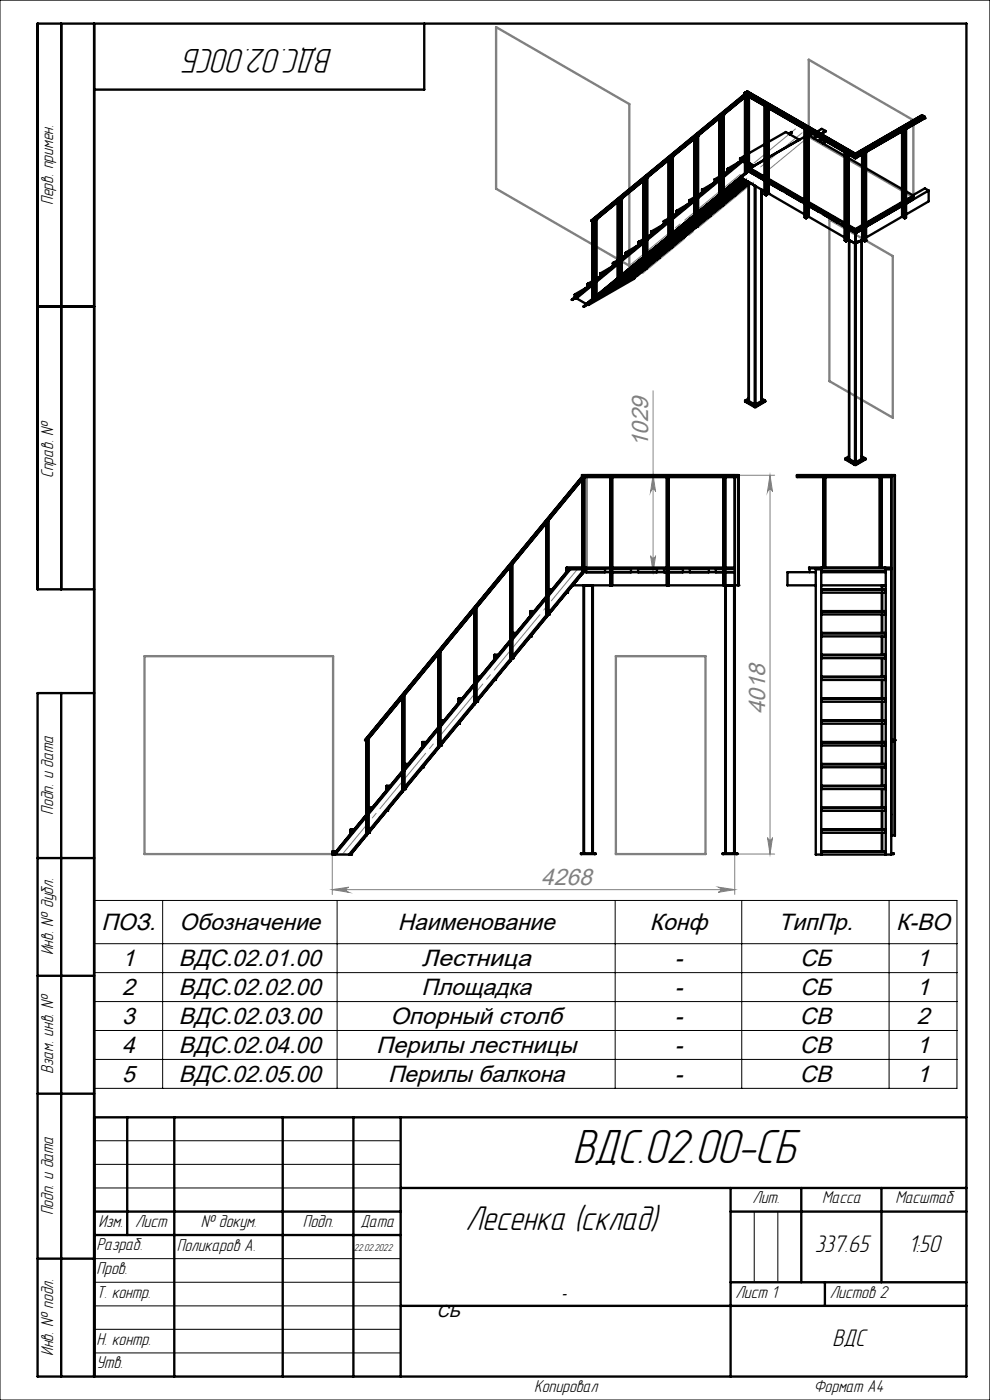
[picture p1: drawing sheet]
<svg xmlns="http://www.w3.org/2000/svg" width="210mm" height="297mm" viewBox="0 0 210 297" stroke-linecap="round" stroke-linejoin="round" font-family="sans-serif">
<g fill="none" stroke="#808080" stroke-width=".21">
<path d="M138.5 82.9v38.5M138 117.9a.53 .53 0 0 0 .5 .5 .53 .53 0 0 0 .6-.5l-.6 3.5zM138.5 100.8l.6 3.5a.53 .53 0 0 0-.6-.5 .53 .53 0 0 0-.5 .5zM156.7 100.8h7.6M163.3 100.8l.6 3.5a.53 .53 0 0 0-.6-.5 .53 .53 0 0 0-.5 .5zM163.3 100.8v80.4M162.8 177.7a.53 .53 0 0 0 .5 .5 .53 .53 0 0 0 .6-.5l-.6 3.5zM70.5 188.7l3.5-.5a.55 .55 0 0 0-.5 .6 .55 .55 0 0 0 .5 .5zM70.5 181.3v8.5M70.5 188.7h85.4M152.4 188.2l3.5 .5-3.5 .6a.55 .55 0 0 0 .5-.5 .55 .55 0 0 0-.5-.6zM155.9 181v8.8"/>
<path d="M156.4 181.2h7.9"/>
</g>
<g fill="none" stroke="#000" stroke-width=".21">
<path d="M0 0h210v297h-210zM20 191h183v39.9h-183zM34.5 191v39.9M71.5 191v39.9M130.5 191v39.9M157.3 191v39.9M188.6 191v39.9M20 200.2h183M20 206.3h183M20 212.5h183M20 218.6h183M20 224.8h183"/>
<path d="M20 242h65M20 247h65M20 252h65M160 257v15M165 257v15M20 267h65M20 272h65M20 277h65M20 282h65M20 287h65"/>
</g>
<g fill="none" stroke="#000" stroke-width=".5">
<path d="M13 5v120M20 5v287M90 5v14h-70M8 65h12M20 125h-12v-120h197v287h-197v-145h12M13 147v145M8 182h12M8 207h12M8 232h12M20 237h185M27 237v25M37 237v55"/>
<path d="M60 237v55M75 237v55M85 237v55M20 257h65M85 252h120M155 252v40M155 257h50M170 252v20M187 252v20M8 267h12M20 262h65M85 277h120"/>
<path d="M155 272h50M175 272v5"/>
</g>
<path d="M105.2 5.7l28.3 16.4v34.3l-28.3-16.4zM171.6 12.7l22.1 12.8v16.3l-22.1-12.8zM175.9 46.6l13.5 7.7v34.3l-13.5-7.7zM124.5 100.8h31.4v20h-31.4zM30.7 139.2h40v42h-40zM130.6 139.2h19v42h-19z" fill="none" stroke="#808080" stroke-width=".5"/>
<path d="M70.7 181.2l49.8-60.4M72.7 181.2l49.8-60.4M74.7 181.2l49.8-60.4" fill="none" stroke="#808080" stroke-width=".21" stroke-dasharray="15.2 1.3 1.3 1.3" stroke-dashoffset="6.6"/>
<path d="M70.7 181.2h4" fill="none" stroke="#808080" stroke-width=".21" stroke-dasharray="15.2 1.3 1.3 1.3" stroke-dashoffset="15.1"/>
<path d="M133.5 56.3l35.2-28.9M134.9 57.2l35.2-29M136.3 58l35.3-29" fill="none" stroke="#808080" stroke-width=".21" stroke-dasharray="15.2 1.3 1.3 1.3" stroke-dashoffset="3.9"/>
<path d="M133.5 56.3l2.8 1.7" fill="none" stroke="#808080" stroke-width=".21" stroke-dasharray="15.2 1.3 1.3 1.3"/>
<g fill="#808080">
<path d="M152.4 188.2l3.5 .5-3.5 .6a.55 .55 0 0 0 .5-.5 .55 .55 0 0 0-.5-.6zM70.5 188.7l3.5-.5a.55 .55 0 0 0-.5 .6 .55 .55 0 0 0 .5 .5z"/>
<path d="M138 117.9a.53 .53 0 0 0 .5 .5 .53 .53 0 0 0 .6-.5l-.6 3.5zM138.5 100.8l.6 3.5a.53 .53 0 0 0-.6-.5 .53 .53 0 0 0-.5 .5z"/>
<path d="M163.3 100.8l.6 3.5a.53 .53 0 0 0-.6-.5 .53 .53 0 0 0-.5 .5zM162.8 177.7a.53 .53 0 0 0 .5 .5 .53 .53 0 0 0 .6-.5l-.6 3.5z"/>
</g>
<g fill="none" stroke="#000" stroke-width=".5">
<path d="M158 19.7l.3 .5M158 19.7l23.5 13.5M158.5 19.4h.1M158.5 19.4l23.5 13.5M158.5 19.4l-.5 .3M136.5 38.2l-5.2 4.2M136.5 38.3l-4.6 3.8M136.5 38.2v16.4M136.7 38l-.2 .2M136.7 38v16.4M137.3 37.7h.1M137.3 37.7v16.3"/>
<path d="M137.3 37.7l-.6 .3M141.9 33.8h.1M141.9 33.8v16.3M141.9 33.9l-4.6 3.8M141.9 33.8l-5.2 4.2M142.1 33.6l-.2 .2M142.1 33.5v.1M142.1 33.5v16.4M142.7 33.2h.1M142.7 33.2v16.4M142.7 33.2l-.6 .3M147.2 29.3h.1"/>
<path d="M147.2 29.5l-4.5 3.7M147.2 29.3v16.4M147.2 29.3l-5.1 4.2M147.5 29.1v16.4M147.5 29.1l-.3 .2M147.5 29.1h.1M147.5 29.1v16.3M148.1 28.8h.1M148.1 28.8v16.3M148.1 28.8l-.6 .3M151.3 38.9l-2.3 1.3M151.6 38.1l.4 .2"/>
<path d="M151.6 38.1l.1 .5M151.6 38.1h.1M151.7 38l-.1 .1M151.7 38v.1M151.7 38.1h.1M151.7 38l.4 .2M151.7 38h.1M152.6 24.9l-5.1 4.2M152.6 25l-4.5 3.8M152.6 24.9v16.3M152.6 37.4l-.9 .6M152.6 37.8l-4.5 3.7"/>
<path d="M152.6 37.9l-4.5 3.8M152.6 38.3l-4.5 3.7M152.6 37.8l-4.5 3.8M152.6 38.1l-4.5 3.7M152.9 24.7v16.3M152.9 24.7l-.3 .2M152.9 24.7h.1M153.5 24.3h.1M153.5 24.3v16.4M153.5 24.3l-.6 .4M154 36.7l-.5 .3M154.3 35.8l.4 .3"/>
<path d="M154.3 35.8h.1M154.3 35.8l.1 .1M154.3 35.8v.6M154.4 35.8v.1M154.4 35.8l.4 .2M154.6 40v.2M155.7 39l1.9-1-2 1.1M156.5 34.6h.1M156.5 34.6l-3 2.5M156.6 34.6h.1M156.6 34.6l-3.1 2.5M156.7 34.6l-3.2 2.6"/>
<path d="M157 33.6l1 .6M157 33.6h.1M157 33.6v.5l.2 .1M157.1 33.6l.9 .6M157.1 37.9l.1 .1M157.1 33.6v.1M157.1 34.2l-2.7 1.6M157.1 33.5v.2M157.1 33.5l.9 .6M157.1 33.6h.1M157.2 38l.3-.1-1.4 .8M157.2 37.8v.2"/>
<path d="M157.3 34.3h.2M157.3 34.3l-.6 .3M157.3 34.3l-3.8 3.1M157.3 38v-.3l-32.6 26.9M157.5 34.3l.5 .2M157.5 34.3l-4 3.3M157.7 38l-2.2 1.2M157.8 39.8l-1.7 1.3M158 36.8h.1M158 20.4l-5.1 4.3M158 20.4v16.4M158 20.6l-4.5 3.7"/>
<path d="M158 33l-.9 .5M158 34.5l-.6-.4-.9 .5M158.1 36.8h.1M158.1 38.2l-3.5 2M158.1 36.7l-4.6 3.9M158.1 38.2l-4.7 2.7M158.2 38.3l-5.3 3M158.3 38.3l-5.5 3.1M158.3 20.2h.1M158.3 36.6l-.3 .2M158.3 20.2l23.2 13.4M158.3 20.2l-.2-.3-32.7 26.9"/>
<path d="M158.3 36.6l-.2 .2M158.3 20.2l-32.7 26.9M158.3 20.2v16.4M158.3 20.2l-.3 .2M158.3 36.5v.1M158.3 20.2v16.3M158.4 36.6l-4.9 4M158.6 36.5l-.5 .3M158.6 36.5l-.6 .3M158.6 39.3l-2.5 2M158.6 36.4v.1M158.6 36.4h.1"/>
<path d="M158.7 38.6h.1M158.7 38.6l-8.4 4.9M158.7 38.6v.1M158.7 38.6l.1 .1M158.7 38.6l-8.5 4.9M158.8 38.7l-8.7 5M158.8 38.7v.5M158.8 39.2l-9.6 5.5M158.8 38.7l.1 46.4M158.8 38.7h.1M158.8 36.3l3.4 2M158.8 36.3l-1.7 1.4 5.1 2.9"/>
<path d="M158.8 36.3h.1M158.8 38.9h.1M158.8 39h.1M158.8 36.3l-.2 .1M158.8 36.3l-.5 .2M158.8 39.1v.1M158.9 36.2h.1M158.9 20.5v15.8l-.3 .1M158.9 34.6l1 .6-1-.5M158.9 36.2l-.6 .3M158.9 34.5l1 .7M158.9 34.7l.9 .6"/>
<path d="M158.9 35l.7 .4M159.1 35.9v.1M159.1 35.9l-.2 .2M159.1 36l-.2 .2M159.1 36v.1M159.1 35.7v.1l3.1 1.9M159.1 35.7l3.1 1.8M159.1 36.1l-35.2 29M159.2 35.9l2.8 1.6v.7M159.2 35.9v.6l2.8 1.7M159.2 36.1l-.4 .2M159.2 35.9h-.1"/>
<path d="M159.2 36l-.1 .1M159.9 35.2h.1M160.3 39.5v46.3M162.2 22.5h.1M162.2 22.5v18.8M162.2 33.9l-3.1 1.8M162.2 38.1l-.2 .1M162.2 33.8l-2.3 1.4M162.2 30.6l-3.3 1.9M162.2 22.5l.3 .1M162.5 22.6h.1M162.5 22.6v18.8"/>
<path d="M163.1 22.9v18.2M163.1 38l7.6 4.4M167.9 28.1v-.1l-.6 .4M167.9 28.1l-.4 .4 .4-.4M167.9 28.1l-.5 .3M169.5 29.6l-6.4 3.8M169.5 29.6v.1M169.5 29.6l-2.8-1.6-3.6 2.1M170.7 27.4h.1M170.7 27.4v18.7M170.7 27.4l.3 .1M170.7 29l-7.6 4.4"/>
<path d="M171 27.5h.1M171 27.5v18.8M171.5 27.8v18.2M171.5 28.7l7.7 4.4M172.5 28.4l-.7 .4M172.6 29.3l.8-.4-.8 .4M173.3 28.9l-.7 .4M174.3 29.5l-.7 .4M174.4 28.3v.2M174.4 29.5l.1 .2M174.5 29.7l.6 .3M174.5 29.7l-.6 .3"/>
<path d="M175.1 30l.1 .1M175.1 30l-.6 .4M175.2 27.8l-1 .6M175.2 27.8h.1M175.2 30.1h.1M175.2 27.8l-1.1 .6 1.1-.6M175.2 27.8l-.9-.5-1 .6M175.2 30.1l-.6 .3M179.2 32.3h.1M179.2 32.3v18.7M179.2 32.3l.3 .1M179.5 32.4v18.8"/>
<path d="M180 32.7v18.2M180 33.5l2.9 1.7M181.4 32.6h.1M181.5 33.2v.4M181.5 33.3v.2M181.5 32.6l.5 .3M181.8 33.1l.2 .2M181.8 33.1l.2 .1M182 33h.1M182 33l-.5 .3M182 33.3l-.5 .2M182 32.9h.1"/>
<path d="M182 33.2v.1M182 32.9v.3M182 33.3l-.5 .3M182 32.9l-.5 .3M182.9 32.7v18.2M183.4 32.4h.1M183.4 32.4v18.8M183.7 32.3h.1M183.7 32.3v18.7M183.7 32.3l-.3 .1M183.7 35.7l7.6 4.4M191.3 27.8v18.2"/>
<path d="M191.4 27.8v18.2M191.9 27.5v18.8M191.9 27.5h.1M192.2 27.4v18.7M192.2 27.4h.1M192.2 27.4l-.3 .1M195.6 24.4h.1M195.6 24.4l-14.1 8.2M195.6 24.4l.5 .4M196.1 24.8h.1M196.1 25.1h.1M196.1 25.1l-14.1 8.1"/>
<path d="M196.1 24.8l-14.1 8.1M196.1 24.8v.3M125.4 46.8h.1M125.4 46.8l.2 .3M125.6 47.1h.1M125.7 47.1v16.3M125.7 59.7l-1 .5M125.7 60l-4.4 3.6M125.9 46.9v16.3M125.9 46.9l-.2 .2M125.9 46.9h.1M126.5 46.6h.1"/>
<path d="M126.5 46.6v16.3M126.5 46.6l-.6 .3M126.5 59.3l4.6-3.7-4.6 3.8M127 58.9l-.5 .3M127.3 58.1l.4 .2M127.3 58.1h.1M127.3 58.1l.1 .5M127.4 58.1h.1M127.4 58.1l.3 .2M127.4 58v.1M127.4 58l.4 .2M129.7 56.7l-2.3 1.3"/>
<path d="M130 55.8l.4 .3M130 55.8v.6M130 55.8h.1M130 55.8l.4 .3-.3-.3M130.1 55.8h.1M130.1 55.7v.1M130.1 55.7l.4 .3M130.3 59.9v.3M131.1 59h.1M131.1 42.6l-5.2 4.3M131.1 42.8l-4.6 3.8M131.1 42.6v16.4"/>
<path d="M131.1 55.2l-1 .5M131.1 59l-4.6 3.8M131.1 56.1l-4.6 3.7M131.1 55.7l-4.6 3.7M131.1 55.8l-4.6 3.8M131.1 58.9l-4.6 3.9M131.3 58.8l-.2 .2M131.3 42.5v16.3M131.3 42.5l-.2 .1M131.3 42.4v.1M131.3 58.8h.1M131.3 59.1l8.5-4.9z"/>
<path d="M131.3 42.4v16.4M131.4 58.8l-4.9 4.1M131.6 58.7l-.5 .3M131.6 58.6v.1M131.6 58.7h.1M131.8 58.5h.1M131.8 58.5l-.2 .2M131.8 58.5l-.5 .3M131.9 58.5h.1M131.9 42.1h.1M131.9 42.1v16.4M131.9 58.5l-.6 .3"/>
<path d="M131.9 42.1l-.6 .3M131.9 58.5l-.3 .2M132.4 54.4l-.5 .3M132.7 53.6l.4 .3M132.7 53.6h.1M132.8 53.6h.1M132.8 53.6l.3 .2M132.8 53.6v.5M132.8 57.9l.2 .1M132.8 53.5v.1M132.8 53.5l.4 .3M133 57.8v.2"/>
<path d="M133 57.7v.3M133 58h.1M134.4 58.5h.1M134.4 58.6h.1M134.4 58.6l-8.4 4.9M134.4 58.5l-8 4.6M134.4 58.5v.1M134.4 58.6l.1 .1M134.4 58.6l-8.5 4.9M134.5 58.7h.1M134.5 58.7l-8.7 5M134.5 58.7v.5"/>
<path d="M134.5 59.2l-9.6 5.5M134.5 58.6v.1M134.5 58.6v.6M135.1 52.2l-2.3 1.3M135.4 51.4l.1 .5M135.4 51.4l.4 .2M135.4 51.4h.1M135.4 51.4l.4 .2-.3-.2M135.5 55.7l.1 .1M135.5 51.3v.1M135.5 51.4h.1M135.5 51.3l.4 .2"/>
<path d="M135.6 55.6v.2M135.7 55.5v.3M135.7 55.8h-.1M136.2 57.5l-1.7 1.3M136.5 54.5h.1M136.5 50.8l-1 .5M136.5 51.1l-4.6 3.8M136.5 51.6l-4.6 3.8M136.5 51.2l-4.6 3.8M136.5 51.4l-4.6 3.7M136.5 54.5l-4.6 3.8 4.6-3.8M136.7 54.4l-.2 .1"/>
<path d="M136.7 54.3v.1M136.8 54.4l-4.9 4M137 54.3l-.5 .2M137 57l-2.5 1.9M137 54.2v.1M137 54.1v.1M137.1 56.3h.1M137.1 56.4h.1M137.1 56.4l-8.4 4.9M137.1 56.3l-7.9 4.6M137.1 56.3l.1 .6M137.1 56.3l.1 .1"/>
<path d="M137.2 56.4l-8.7 5.1M137.2 56.9l-9.6 5.5M137.2 56.4v.1M137.2 54h.1M137.2 56.4v.5M137.2 54l-.2 .2M137.2 54l-.5 .3M137.2 56.4h.1M137.3 54h.1M137.3 54l-.6 .3M137.3 54l-.3 .2M137.8 50l-.5 .3"/>
<path d="M138.1 49.2l.4 .2M138.1 49.2h.1M138.1 49.2v.5M138.1 49.1l.1 .1M138.1 53.5l.3 .1M138.2 49.1v.1M138.2 49.1l.4 .2M138.2 49.1h-.1M138.4 53.3v.3M138.4 53.3v.2M138.4 53.5v.1M138.9 55.3l-1.7 1.3"/>
<path d="M139.7 54.8l-2.5 2M139.8 54.1h.1M139.8 54.1l-8 4.6M139.8 54.1v.1M139.8 54.1l.1 .1M139.9 54.2v.1M139.9 54.2l-8.7 5M139.9 54.7l-9.6 5.5M139.9 54.2v.5M139.9 54.7h.1M139.9 54.2h.1M140.5 47.8l-2.3 1.3"/>
<path d="M140.8 47l.4 .2M140.8 47h.1M140.8 47l.1 .5M140.9 46.9v.1M140.9 47l.4 .2M140.9 51.3l.1 .1M140.9 47h.1M140.9 46.9l.4 .2M140.9 46.9h.1M141 51.1v.3M141.1 51.1v.2M141.1 51.3l-.1 .1"/>
<path d="M141.6 53.1l-1.7 1.3M141.9 50.1h.1M141.9 46.3l-1 .6M141.9 46.7l-4.6 3.7M141.9 47.2l-4.6 3.7M141.9 46.7l-4.6 3.8M141.9 46.8l-4.6 3.7M141.9 47l-4.6 3.7M141.9 50.1l-4.6 3.8M142.1 49.9l-.2 .2M142.1 49.9h.1M142.2 49.9l-4.9 4.1"/>
<path d="M142.4 49.8l-.5 .3M142.4 52.6l-2.5 2M142.4 49.7v.1M142.4 49.8h.1M142.5 51.9h.1M142.5 52h.1M142.5 52l-8.4 4.9M142.5 51.9l-8 4.6M142.5 51.9l.1 .6M142.5 51.9l.1 .1M142.6 52l-8.7 5M142.6 52.5l-9.6 5.5"/>
<path d="M142.6 52h.1M142.6 52v.5M142.6 49.6l-.2 .2M142.7 49.6h.1M142.7 49.6l-.6 .3M143.2 45.6l-.5 .3M143.5 44.7l.4 .3M143.5 44.7h.1M143.5 44.7v.6M143.5 44.7l.4 .2M143.5 49l.3 .1M143.6 44.7h.1"/>
<path d="M143.6 44.7l.4 .2M143.6 44.7h-.1M143.8 48.9v.2M143.8 49.1h.1M144.3 50.8l-1.7 1.4M145.1 50.4l-2.5 2M145.2 49.6h.1M145.2 49.7l-8.5 4.9M145.2 49.7l-8.4 4.9M145.2 49.6l-8 4.7M145.2 49.6v.1M145.3 49.8h.1"/>
<path d="M145.3 49.8l-8.7 5M145.3 49.8v.5M145.3 50.3l-9.6 5.5M145.3 49.7v.1M145.3 49.7v.6M145.9 43.4l-2.3 1.3M146.2 42.5l.4 .3M146.2 42.5h.1M146.2 42.5l.1 .5M146.2 42.5l.4 .2M146.3 42.5h-.1M146.3 42.5h.1"/>
<path d="M146.3 46.8l.1 .1M146.3 42.4v.1M146.3 42.4l.4 .2M146.4 46.7v.2M146.5 46.6v.3M146.5 46.9h-.1M147 48.6l-1.7 1.4M147.2 45.6h.1M147.2 41.9l-.9 .5M147.2 42.2l-4.5 3.8M147.2 42.7l-4.5 3.8M147.2 42.3l-4.5 3.7"/>
<path d="M147.2 42.3l-4.5 3.8M147.2 42.5l-4.5 3.7M147.3 45.6h.1M147.3 45.6l-4.6 3.9M147.5 45.5l-.2 .1M147.5 45.4v.1M147.6 45.5l-4.9 4M147.8 45.3h.1M147.8 45.4l-.5 .2M147.8 48.2l-2.5 2M147.8 45.3v.1M147.9 47.4h.1"/>
<path d="M147.9 47.5h.1M147.9 47.5l-8.4 4.9M147.9 47.4l-8 4.6M147.9 47.4v.1M147.9 47.5l.1 .1M147.9 47.4l.1 .1M148 47.6l-8.7 5M148 47.6v.4M148 48l-9.6 5.5M148 47.6h.1M148 45.2h.1M148 45.2l-.2 .1"/>
<path d="M148 45.2l-.5 .2M148 47.5v.1M148 47.5v.5M148.1 45.1h.1M148.1 45.1l-.6 .3M148.1 45.1l-.3 .2M148.6 41.1l-.5 .3M148.9 40.3l.4 .2M148.9 40.3h.1M148.9 40.3v.5M148.9 44.6l.3 .1M149 40.3h.1"/>
<path d="M149 40.2l.4 .2M149 40.2v.1M149 40.2l-.1 .1M149.2 44.4v.3M149.6 46.4l-1.6 1.4M150.5 45.9l-2.5 2M150.6 45.2h.1M150.6 45.3h.1M150.6 45.3l-8.4 4.9M150.6 45.2l-8 4.6M150.6 45.2v.1M150.6 45.2l.1 .1"/>
<path d="M150.6 45.3l-8.5 4.9M150.7 45.3v.1M150.7 45.3l-8.7 5M150.7 45.3v.5M150.7 45.8l-9.6 5.5M150.7 45.3h.1M151.7 42.4l.1 .1M151.8 42.2v.3M151.9 42.4l6.8-3.8-8 4.5M151.9 42.2v.2M151.9 42.4l-.1 .1M152.4 44.2l-1.7 1.3"/>
<path d="M152.6 41.2h.1M152.7 41.2h.1M152.7 41.2l-4.6 3.8M152.9 41l-.3 .2M152.9 41l-.2 .2M152.9 41h.1M153 41l-4.9 4.1M153.2 40.9l-.5 .3M153.2 40.9l-.6 .3M153.2 43.7l-2.5 2M153.2 40.8v.1M153.2 40.9h.1"/>
<path d="M153.3 43h.1M153.3 43.1h.1M153.3 43.1l-8.4 4.9M153.3 43l-8 4.6M153.3 43v.1M153.3 43l.1 .1M153.4 43.1l-8.7 5M153.4 43.1v.5M153.4 43.6l-9.6 5.5M153.4 43.1h.1M153.4 40.7h.1M153.4 40.7l-.2 .2"/>
<path d="M153.4 40.7l-.5 .3M153.5 40.7h.1M153.5 40.7l-.6 .3M153.5 40.7l-.3 .2M154.3 40.1l.3 .1M154.6 40.2h.1M155 42l-1.6 1.3M155.9 41.5l-2.5 2M156 40.7h.1M156 40.8h.1M156 40.8l-8.4 4.9M156 40.7l-8 4.7"/>
<path d="M156 40.7v.2M156 40.8l.1 .1M156 40.8l-8.5 5M156.1 40.9h.1M156.1 40.9l-8.7 5M156.1 40.9v.5M156.1 41.4l-9.6 5.5M156.1 40.8v.6M156.1 40.8v.1M161.5 40.2v44.9M162.2 41.2v.1M162.2 41.3l.3 .1"/>
<path d="M162.5 41.4h.1M163.1 41.1h.1M163.1 41.1l-.6 .3M163.1 41.1l7.6 4.4M165.9 40.4v-.6l-2.8-1.7 7.6 4.4M165.9 40.4l-2.8-1.6 7.6 4.4M166.4 40.1l-.5 .3M166.9 41v-.6l2.9 1.6v.7l.6-.4M170.7 46.1h.1M170.7 46.1l.3 .2M171 46.3h.1M171.5 46h.1"/>
<path d="M171.5 46l-.5 .3M171.5 43l7.7 4.4-.6-.3v.7l.6 .3-7.7-4.4 2.2 1.2M171.5 42.9l7.7 4.4M171.5 46l7.7 4.4M173.7 44.3v.6M174.2 44.6l-.5 .3M174.7 44.9l2.9 1.6v.7l-2.9-1.7zM178.1 46.8l-.5 .4M179.2 51h.1M179.2 51l.3 .2M179.5 51.2h.1M180 50.9l1.4 .8"/>
<path d="M180 50.9l-.5 .3M180 47.9l1.4 .9 1.5-.9M180 47.8l1.4 .8M180 48.6l1.4 .8 1.5-.8-.6 .3M180.1 50.9v46.5M181.4 51.6v46.5M181.4 48.6v3.1M182.2 51.1l.1 .1M182.2 49l-.7 .6v1.9h.1l.6-.4M182.3 49h-.1M182.3 48.9v.1M182.3 51.2h.1"/>
<path d="M182.3 51.2l-.9 .5M182.8 50.9l-1.3 .7v46.5M182.8 50.9v46.5M182.9 50.9l-.6 .3M182.9 50.9l.5 .3M182.9 47.8l-1.5 .8M183.4 51.2h.1M183.7 51h.1M183.7 51l-.3 .2M191.3 46h.1M191.3 43l-7.6 4.4M191.3 42.9l-7.6 4.4"/>
<path d="M191.3 43.7l-7.6 4.4M191.3 46l-7.6 4.4M191.4 46l.5 .3M191.9 46.3h.1M192.2 46.1l-.3 .2M192.2 46.1h.1M192.2 40.6l1.5 .9M193.7 41.5v.2l-1.5 .8M193.7 41.5l-1.5 .9M197 40.4l-4.8 2.8 1.5-.9v-.6M197 40.4v2.3l-4.8 2.8M197 40.4l-.8-.4-2.6 1.4"/>
<path d="M121.3 63.6h.1M121.9 62.5l.4 .3M121.9 62.5l.1 .5M121.9 62.5h.1M122 62.5h.1M122 62.5l.3 .2M122 63.3h.3M122 63.3l-.6 .3M122 62.4v.1M122 62.4l.4 .2M122.3 63.3l2.1 1.2M123.8 65l.1 .1"/>
<path d="M124.3 61.1l-2.3 1.3M124.4 64.5h.1M124.6 60.3l.4 .2M124.6 60.3h.1M124.6 60.3v.5M124.6 60.3l.4 .2-.3-.2M124.7 60.3h.1M124.7 64.6l.1 .1M124.7 64.6l-.8 .5M124.7 60.2v.1M124.7 60.2l.4 .2M124.8 64.4v.3"/>
<path d="M124.9 64.4v.3M124.9 64.7h-.1M125.7 63.4l-1.3 1.1M125.7 60.5l-3.4 2.8M125.7 60.1l-4.3 3.5M125.7 60.3l-3.7 3M125.7 63.4h.1M125.7 63.4l-1.9 1.6M125.9 63.2l-.2 .2M125.9 63.2h.1M126 63.2l-2.2 1.8M126.2 63.1l-.5 .3"/>
<path d="M126.2 63.1h.1M126.2 63v.1M126.4 62.9h.1M126.4 62.9l-.2 .2M126.4 62.9l-.5 .3M126.5 62.9h.1M126.5 62.9l-.6 .3M126.5 62.9l-.3 .2M127.4 62.4l.2 .1M127.6 62.2v.3M127.6 62.2v.2M127.6 62.4v.1"/>
<path d="M130.1 60.1l.1 .2M130.2 60v.3M130.3 60.2l-.1 .1M158 85l.1 .2M158.1 85.1l2 1.1M158.1 85.1v.1M158.1 85.2l2 1.2M158.2 85l.3 .1h-.2zM158.3 85.1h.2M158.8 84.5l-.7 .4v.2M158.9 85.1v-46.4l1.2 .7v46.4M158.9 85.1l1.2 .7"/>
<path d="M160.1 86.2h.2M160.1 86.4h.2M160.1 86.1h.2M160.1 86.2v.2M160.1 85.8h.2M160.3 86.2v.2M161.5 85.1l-1.2 .7M161.5 84.5l.8 .4-.1 .2M161.9 84.9l.3 .1-.3 .1zM161.9 85.1h.2M162.2 85.1v.1M162.2 85.1l-1.9 1.1"/>
<path d="M162.2 85.2l-1.9 1.2M162.3 85l-.1 .2M179.3 97.3l.1 .2M179.4 97.4l1.9 1.1M179.4 97.4v.1M179.4 97.5l1.9 1.1M179.5 97.3l.2-.1 .1 .2h-.2zM179.5 97.4h.2M180.1 96.8l-.7 .4v.2M180.1 97.4l1.3 .7M181.3 98.5h.3M181.3 98.6h.3"/>
<path d="M181.3 98.3l.2-.1 .1 .2zM181.3 98.5v.1M181.3 98.4h.3M181.4 98.1h.1M181.6 98.5v.1M182.8 97.4l-1.3 .7M182.8 96.8l.8 .4-.1 .2M182.8 97.3v.1M183.1 97.3h.3l-.2 .1zM183.2 97.4h.2M183.5 97.4l-1.9 1.1M183.5 97.4v.1"/>
<path d="M183.5 97.5l-1.9 1.1M183.6 97.3l-.1 .2M108.6 119.8l-.3 .4M108.6 119.8v20M108.7 119.7v20M108.7 119.7l-.1 .1M115.9 110.9l-7.2 8.8M115.9 110.9v20M115.9 110.9h.1M116.3 110.5h.1M116.3 110.5l-.4 .4M116.3 110.5v20"/>
<path d="M123.5 100.8h.1M123.4 100.8h33.2M123.5 100.8l.4 .4M123.5 101.6l-7.2 8.9M123.5 101.6v20.1M123.9 101.2h32.7h-32.7M123.9 101.2h.1M123.9 101.2l-46.2 56M123.9 101.2l-.3-.2-46.2 56M123.9 101.2l-.4 .4M123.9 101.2v20M129.4 101.2h.1"/>
<path d="M129.4 101.2v23M129.8 101.2l.1 23zM141.5 101.2h.1M141.5 101.2v23M141.8 101.2l.1 23zM153.5 101.2h.1M153.5 101.2v23M155.9 101.2v79.8M155.9 101.2v23M156.6 100.8h.1M156.6 100.8v23.4M169.1 100.8h.1"/>
<path d="M169.1 101.2h20M169.1 100.8h20.7M169.1 100.8v.4M186.6 101.2v19.2M186.7 101.2v19.2M189.1 100.8h.1M189.1 101h.7M189.1 101h.1M189.1 100.8v80.5h-16.1v-60.5h1.2M189.1 100.8v.1M189.8 100.8v76.4M93 138.7l-7.2 8.8"/>
<path d="M93 138.7v20M93.4 138.3l-.4 .4M100.6 129.5v19.9M100.6 129.5l-7.2 8.8v20M100.6 129.4v.1M100.6 129.4v20M101 129l-.4 .4M101 129v20M105.6 139h-.8v.6h.3M105.7 138.9h-.8v.1M108.3 120.2l-7.3 8.8M108.3 136l-7.3 8.7"/>
<path d="M108.3 135.9l-7.3 8.7M108.3 135.8l-7.3 8.8M108.3 136.2l-7.3 8.8M108.3 139.8l-7.3 8.8M108.3 120.2h.1M108.3 120.2v20M108.6 139.8l-.3 .4M108.7 139.7l-.1 .1M108.7 134.4h.7M108.7 135h.2M109 139.3v.3h-.3M109.5 134.3h-.8v.1"/>
<path d="M112.8 134.7v.3h-.2M113.2 129.7h-.7v.6h.2M113.3 129.6l-.7 .1M115.9 126.7l-7.2 8.8M115.9 126.5l-7.2 8.9 7.2-8.8M115.9 130.8l-7.2 8.8M115.9 130.9l-7.2 8.8M115.9 127l-7.2 8.7M115.9 130.5l-7.2 8.8M115.9 130.9h.1M116.3 130.5l-.4 .4M116.3 125.7h.3"/>
<path d="M116.3 125.1h.8M116.6 130v.3h-.2M117.2 125l-.8 .1M120.5 125.4v.3h-.3M120.7 120.8h.1M120.7 120.8l-4.4 5.3M120.7 120.8l-4.4 5.2M120.8 120.8h.2M120.8 120.8l-4.5 5.4M121 120.8h2.5M121 120.8l-4.7 5.7M123.5 121.7l-7.2 8.8"/>
<path d="M123.5 121.6v.1M123.5 121.7l-2 2.5h35.1M123.5 120.4l-3.3 .1M123.5 120.5h-3.4v.6h.3M123.5 121.5l-7.2 8.8M123.5 121.6l-7.2 8.8M123.5 121.3l-7.2 8.8M123.8 124.2v56.8M123.8 121.4h5.6M123.9 124.2v56.8M123.9 121.2l-.4 .4M123.9 121.2h.1"/>
<path d="M123.9 120.8h.2M123.9 120.4l.3 .1M123.9 120.5h.3M124.1 120.8h.1M124.1 120.8l-.2 .2M124.2 120.8l-.3 .4M124.2 120.8l-.3 .3M124.3 120.6v.5h-.3M124.4 120.6v.8M125.7 124.2v56.8M125.8 124.2v56.8M128.3 120.6v.8"/>
<path d="M129.4 124.2h.1M129.4 120.4h-5.2v.2h5.2M129.9 120.4h11.6M129.9 120.6h11.6M129.9 121.4h11.6M133.8 120.6v.8M135.4 120.6v.8M139.3 120.6v.8M140.9 120.6v.8M141.5 124.2h.1M141.9 120.4h11.6M141.9 120.6h11.6"/>
<path d="M141.9 121.4h11.6M144.9 120.6v.8M146.3 120.6v.8M150.4 120.6v.8M151.8 120.6v.8M153.5 124.2h.1M153.8 124.2v-23v79.8M153.8 120.4h2.1M153.8 120.6h2.1M153.8 121.4h2.1M154 124.2v56.8M155.7 124.2v56.8"/>
<path d="M156.6 124.2h.1M171.7 120.6v.8M173 121.4h-6v2.8h6M174.2 124.2h13.7M174.2 121.4h13.7M174.2 129.7h13.7M174.2 130.3h13.7M174.2 134.4h13.7M174.2 135h13.7M174.2 139.6h13.7M174.2 139h13.7M174.2 121.1h13.7"/>
<path d="M174.2 125.7h13.7M174.2 125.1h13.7M174.2 139l.1 .1M174.2 129.7l.1 .1M174.2 120.5h.1M174.2 125.1l.1 .1M174.3 135v-.7h13.5v.7M174.3 125.7v-.7h13.5v.7M174.3 139.6v-.7h13.5v.7M174.3 130.3v-.7h13.5v.7M174.3 120.4v.7M174.6 120.4v-19.2l.1 19.2"/>
<path d="M175 120.4v-19.2v19.2M187 120.4v-19.2v19.2M187 124.2v.8M187 125.7v3.9M187 130.3v4M187 135v3.9M187 139.6v3.9M187.1 124.2v.8M187.1 125.7v3.9M187.1 130.3v4M187.1 135v3.9M187.1 139.6v3.9"/>
<path d="M187.8 134.4h.1M187.8 120.4v.7M187.8 129.7v.1M187.8 139v.1M187.8 120.5h.1M187.8 125.1v.1M187.9 120.6h1.2M187.9 120.8h1.2M189.1 120.4h-17.5v.2h2.6M77.4 157l.3 .2M77.4 157h.1M77.7 157.2h.1"/>
<path d="M77.8 157.2h-.1M77.8 157.2l-.1 20M78.1 156.8v20M78.1 156.8l-.3 .4M78.1 156.7v.1M78.1 156.7v20M85.4 148l-7.3 8.7M85.4 148v20M85.4 148h.1M85.8 147.5l-.4 .5M85.8 147.5l-.1 20M90.3 157.5h-.7v.6h.3"/>
<path d="M90.5 157.4h-.9v.1M93 158.7l-7.3 8.8M93 154.5l-7.2 8.8M93 154.4l-7.2 8.8M93 154.3l-7.2 8.8M93 158.6l-7.2 8.8M93 158.7l-7.2 8.7M93 154.7l-7.2 8.8M93 158.3l-7.2 8.8M93 158.7h.1M93.4 158.2v.1M93.4 158.3l-.4 .4"/>
<path d="M93.4 153.5h.3M93.4 152.9h.8M93.7 157.8v.3h-.2M94.3 152.8h-.8v.1M97.5 153.2v.3h-.2M98 148.3h-.8v.6h.3M98.1 148.2l-.8 .1M100.6 145.2l-7.2 8.8M100.6 145.1l-7.2 8.8M100.6 149.3l-7.2 8.8M100.6 149.4l-7.2 8.8M100.6 145.4l-7.2 8.8"/>
<path d="M100.6 149l-7.2 8.8M101 149l-.4 .4M101 143.6h.8M101 144.2h.3M101.4 148.6v.3h-.3M101.9 143.5l-.8 .1M105.2 143.9v.3h-.3M108.3 140.2l-7.3 8.8M108.3 140l-7.3 8.8M108.3 140.2l-7.3 8.7M108.3 140.2h.1M174.2 143.6h13.7"/>
<path d="M174.2 144.2h13.7M174.2 148.3h13.7M174.2 148.9h13.7M174.2 153.5h13.7M174.2 152.9h13.7M174.2 158.1h13.7M174.2 157.5h13.7M174.2 157.5l.1 .1M174.2 143.6l.1 .1M174.2 148.3h.1M174.3 144.2v-.7h13.5v.7M174.3 148.9v-.7h13.5v.7"/>
<path d="M174.3 153.5v-.7h13.5v.7M174.3 158.1v-.7h13.5v.7M187 144.2v4M187 148.9v3.9M187 153.5v3.9M187 158.1v4M187.1 144.2v4M187.1 148.9v3.9M187.1 153.5v3.9M187.1 158.1v4M187.8 152.9h.1M187.8 143.6v.1"/>
<path d="M187.8 148.3h.1M187.8 157.5v.1M189.1 157.2h.1M189.1 157.2h.7M189.1 157h.7M189.1 157v.2M189.8 157.2h.1M189.8 157h.1M75.1 176.1h-.8v.6h.3M75.2 175.9h-.8v.2M77.7 173l-6.8 8.3M77.7 172.8l-6.9 8.5"/>
<path d="M77.7 177.1l-3.4 4.2M77.7 177.2l-3.3 4.1M77.7 177.2l-3.4 4.1M77.7 173.2l-6.6 8.1M77.7 176.8l-3.7 4.5M77.8 177.2h-.1M78.1 176.8l-.3 .4M78.1 176.7v.1M78.1 172h.3M78.1 171.4h.8M78.5 176.4v.3h-.3M79 171.3l-.8 .1"/>
<path d="M82.3 171.7v.3h-.3M82.7 166.8h-.7v.6h.2M82.8 166.7l-.8 .1M85.4 163.7l-7.3 8.8M85.4 163.7l-7.3 8.7M85.4 163.6l-7.3 8.8M85.4 167.8l-7.3 8.8M85.4 168l-7.3 8.7M85.4 167.9l-7.3 8.8M85.4 164l-7.3 8.8M85.4 167.6l-7.3 8.8M85.4 168h.1"/>
<path d="M85.7 167.5l-.3 .5M85.8 162.2h.7M85.8 162.8h.2M86.1 167.1v.3h-.3M86.6 162.1l-.8 .1M89.9 162.5v.3h-.3M174.2 166.8h13.7M174.2 167.4h13.7M174.2 162.2h13.7M174.2 162.8h13.7M174.2 172h13.7M174.2 171.4h13.7"/>
<path d="M174.2 176.7h13.7M174.2 176.1h13.7M174.2 162.2h.1M174.2 166.8h.1M174.2 171.4h.1M174.3 176.7v-.8h13.5v.8M174.3 167.4v-.7h13.5v.7M174.3 162.8v-.7h13.5v.7M174.3 172v-.7h13.5v.7M187 162.8v3.9M187 167.4v3.9M187 172v3.9"/>
<path d="M187 176.7v3.9M187.1 162.8v3.9M187.1 167.4v3.9M187.1 172v3.9M187.1 176.7v3.9M187.8 176.1h.1M187.8 166.8h.1M187.8 162.2h.1M187.8 171.4h.1M189.1 177.2h.7M70.9 181.3h.2M71.1 181.3h2.9"/>
<path d="M71.3 180.7h-.8v.6h.4M71.4 180.6l-.8 .1M74 181.3h.3M74.3 181.3h.1M74.6 181v.3h-.3M123.4 181h-.2v.2h.2M123.4 181v.2M123.4 181h2.8M123.4 181.2h2.8M126.2 181h.1v.2h-.1M126.2 181v.2M153.5 181h-.2v.2h.2"/>
<path d="M153.5 181h2.7M153.5 181.2h2.7M153.5 181v.2M156.2 181h.2v.2h-.2M156.2 181v.2M174.2 181.3v-60.8h13.7v60.8M174.2 180.7h13.7M174.2 180.7h.1M174.3 181.3v-.7h13.5v.7M187.8 180.7h.1M189.1 181h.3M189.1 181.2h.3"/>
<path d="M189.4 181h.2v.2h-.2M189.4 181v.2"/>
<circle cx="160.2" cy="86.1" r=".13"/>
</g>
<text font-size="10.5" x="121.3" y="246.7">ВДС.02.00-СБ</text>
<g font-size="7.5">
<text x="70.7" y="10.5" transform="rotate(-180 70.7 10.5)">ВДС.02.00СБ</text>
<text x="98.8" y="261">Лесенка (склад)</text>
</g>
<g font-size="5.3">
<text x="172.8" y="265.6">337.65</text>
<text x="192.7" y="265.6">1:50</text>
<text x="176.6" y="285.6">ВДС</text>
</g>
<g font-size="5" fill="#808080">
<text x="137.5" y="94.9" transform="rotate(-90 137.5 94.9)">1029</text>
<text x="162.3" y="151.6" transform="rotate(-90 162.3 151.6)">4018</text>
<text x="114.8" y="187.7">4268</text>
</g>
<g font-size="5">
<text x="21.5" y="197.2">ПОЗ.</text>
<text x="38.1" y="197.2">Обозначение</text>
<text x="84.4" y="197.2">Наименование</text>
<text x="137.9" y="197.2">Конф</text>
<text x="165.1" y="197.2">ТипПр.</text>
<text x="190.1" y="197.2">К-ВО</text>
<text x="25.9" y="204.9">1</text>
<text x="38" y="204.9">ВДС.02.01.00</text>
<text x="89.5" y="204.9">Лестница</text>
<text x="143.2" y="204.9">-</text>
<text x="169.7" y="204.9">СБ</text>
<text x="194.5" y="204.9">1</text>
<text x="25.9" y="211">2</text>
<text x="38" y="211">ВДС.02.02.00</text>
<text x="89.4" y="211">Площадка</text>
<text x="143.2" y="211">-</text>
<text x="169.7" y="211">СБ</text>
<text x="194.5" y="211">1</text>
<text x="25.9" y="217.2">3</text>
<text x="38" y="217.2">ВДС.02.03.00</text>
<text x="82.8" y="217.2">Опорный столб</text>
<text x="143.1" y="217.2">-</text>
<text x="169.7" y="217.2">СВ</text>
<text x="194.5" y="217.2">2</text>
<text x="25.9" y="223.3">4</text>
<text x="38" y="223.3">ВДС.02.04.00</text>
<text x="79.8" y="223.3">Перилы лестницы</text>
<text x="143.1" y="223.3">-</text>
<text x="169.7" y="223.3">СВ</text>
<text x="194.5" y="223.3">1</text>
<text x="25.9" y="229.4">5</text>
<text x="38" y="229.4">ВДС.02.05.00</text>
<text x="82.3" y="229.4">Перилы балкона</text>
<text x="143.1" y="229.4">-</text>
<text x="169.7" y="229.4">СВ</text>
<text x="194.5" y="229.4">1</text>
</g>
<g font-size="3.8">
<text x="11.3" y="43.5" transform="rotate(-90 11.3 43.5)">Перв. примен.</text>
<text x="11.3" y="101.4" transform="rotate(-90 11.3 101.4)">Справ. №</text>
<text x="11.3" y="172.8" transform="rotate(-90 11.3 172.8)">Подп. и дата</text>
<text x="11.3" y="202.7" transform="rotate(-90 11.3 202.7)">Инв. № дубл.</text>
<text x="11.3" y="227.8" transform="rotate(-90 11.3 227.8)">Взам. инв. №</text>
<text x="11.3" y="257.9" transform="rotate(-90 11.3 257.9)">Подп. и дата</text>
<text x="159.6" y="255.3">Лит.</text>
<text x="174.4" y="255.3">Масса</text>
<text x="189.9" y="255.3">Масштаб</text>
<text x="20.9" y="260.3">Изм.</text>
<text x="28.7" y="260.2">Лист</text>
<text x="42.6" y="260.2">№ докум.</text>
<text x="64.2" y="260.2">Подп.</text>
<text x="76.5" y="260.2">Дата</text>
<text x="20.5" y="265.3">Разраб.</text>
<text x="37.5" y="265.4">Поликаров А.</text>
<text x="20.5" y="275.3">Т. контр.</text>
<text x="20.5" y="270.3">Пров.</text>
<text x="156" y="275.3">Лист 1</text>
<text x="176" y="275.3">Листов 2</text>
<text x="11.3" y="287.7" transform="rotate(-90 11.3 287.7)">Инв. № подл.</text>
<text x="20.5" y="285.2">Н. контр.</text>
<text x="20.5" y="290.3">Утв.</text>
<text x="113.3" y="295.3">Копировал</text>
<text x="172.6" y="295.3">Формат А4</text>
</g>
<text font-size="3.7" x="92.7" y="279.5">СБ</text>
<text font-size="2.9" x="119.2" y="275.3">-</text>
<text font-size="2.2" x="75" y="265.5">22.02.2022</text>
</svg>
